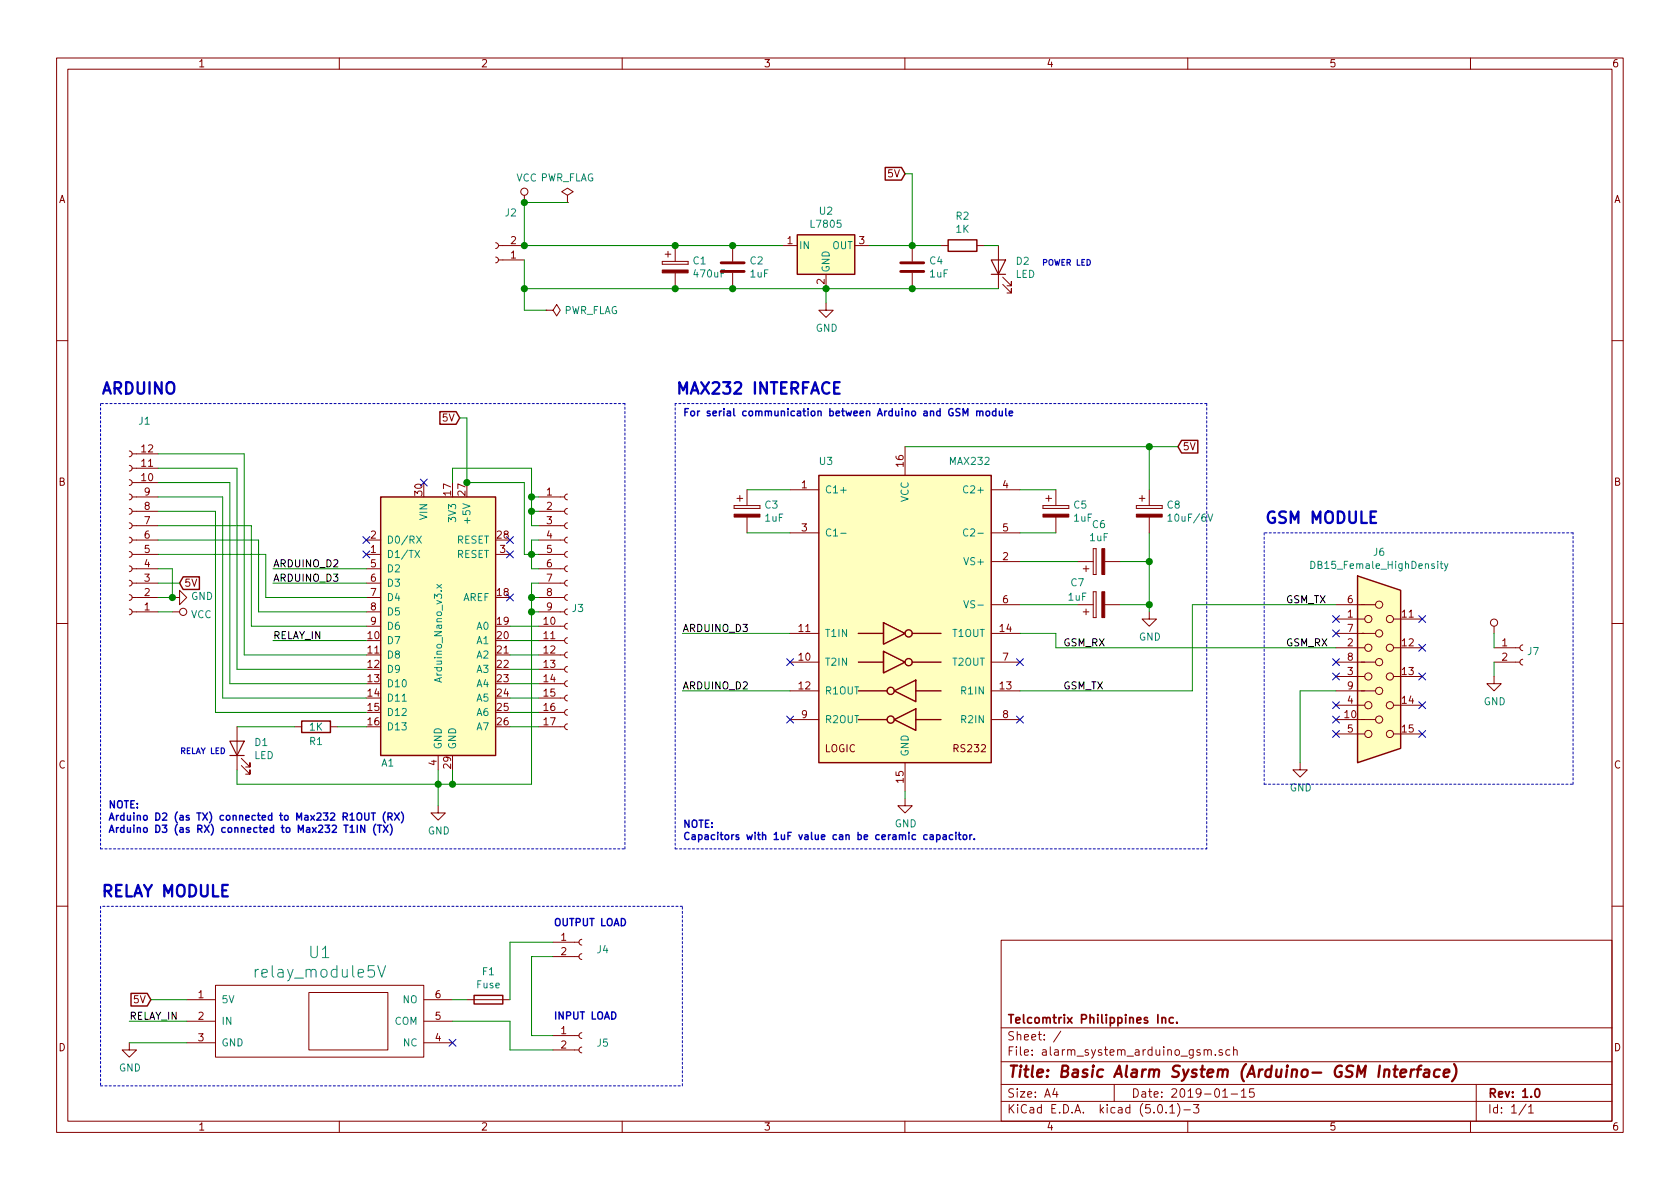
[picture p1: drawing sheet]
<svg xmlns="http://www.w3.org/2000/svg" width="297mm" height="210mm" viewBox="0 0 297 210" stroke-linecap="round" stroke-linejoin="round" font-family="sans-serif">
<g fill="none" stroke="#840000" stroke-width=".18">
<path d="M10 10.3h277v189.9h-277zM12 12.2h273v186.1h-273zM60 10.3v1.9M110 10.3v1.9M160 10.3v1.9M210 10.3v1.9M260 10.3v1.9M92.7 34.5v1.3M100.3 34.5l1-.6-1-.6-1 .6 1 .6v1.3M100.3 35.8h.1M87.6 42.9l.4 .1 .1 .3-.1 .5-.4 .1M87.6 45.5l.4 .1 .1 .3-.1 .4-.4 .2"/>
<path d="M88.1 43.4h4.6M88.1 46h4.6M96.5 54.9h1.3l.6-1.1 .7 1.1-.7 1-.6-1M96.5 54.9h.1M117.1 46.2v.5zM117.1 46.7h4.6zM117.1 46.2h4.6zM117.6 45h1M118.1 44.4v1.1M119.4 43.4v2.8M119.4 48.3v2.7M121.7 46.2v.5z"/>
<path d="M129.5 43.4v2.8M129.5 48.3v2.7M138.4 43.4h2.6M146 53.6v1.3h1.3l-1.3 1.2-1.2-1.2h1.2M146 48.5v2.5M151.1 43.4h2.6M161.3 43.4v2.8M161.3 48.3v2.7M166.4 43.4h1.2M172.7 43.4h1.3M176.5 43.4v7.6M177.3 50.3l1.5 1.5v-.8v.8h-.7"/>
<path d="M177.3 49l1.5 1.5v-.7v.7h-.7M10 60.2h2M22.9 79.8l.3 .1 .2 .3-.2 .4-.3 .2M160 79v5.1M285 60.2h2M22.9 82.3l.3 .1 .2 .3-.2 .4-.3 .2M22.9 84.8l.3 .2 .2 .2-.2 .5-.3 .1M22.9 87.4l.3 .1 .2 .3-.2 .4-.3 .2M22.9 89.9l.3 .1 .2 .3-.2 .4-.3 .2M22.9 92.5l.3 .1 .2 .3-.2 .4-.3 .2M22.9 95l.3 .1 .2 .3-.2 .4-.3 .2M22.9 97.5l.3 .2 .2 .2-.2 .5-.3 .1"/>
<path d="M23.4 98h4.5M23.4 95.5h4.5M23.4 80.3h4.5M23.4 82.8h4.5M23.4 85.3h4.5M23.4 87.9h4.5M23.4 90.4h4.5M23.4 93h4.5M64.8 98h2.5M64.8 95.5h2.5M87.6 98h2.6M95.2 98h4.6"/>
<path d="M95.2 95.5h4.6M95.2 87.9h4.6M95.2 90.4h4.6M95.2 93h4.6M100.3 97.5l-.3 .1-.2 .4 .1 .3 .4 .2M100.3 95l-.3 .1-.2 .3 .1 .4 .4 .2M100.3 92.5l-.3 .1-.2 .3 .1 .4 .4 .2M100.3 89.9l-.3 .1-.2 .3 .1 .4 .4 .2M100.3 87.4l-.3 .1-.2 .3 .1 .4 .4 .2M129.8 89.4v.5zM129.8 89.9h4.6zM129.8 89.4h4.6z"/>
<path d="M130.3 88.1h1M130.8 87.6v1M132.1 86.6v2.8M132.1 91.4v2.8M134.4 89.4v.5zM139.7 86.6h5.1M139.7 94.2h5.1M175.3 86.6h5M175.3 99.3h5M175.3 94.2h5M184.4 89.4v.5zM184.4 89.9h4.6z"/>
<path d="M184.4 89.4h4.6zM184.9 88.1h1M185.4 87.6v1M186.7 86.6v2.8M186.7 91.4v2.8M189 89.4v.5zM190.5 99.3h2.8M193.3 97v4.6zM193.3 97h.5zM193.8 97v4.6zM195.3 99.3h2.8M200.9 89.4v.5z"/>
<path d="M200.9 89.9h4.6zM200.9 89.4h4.6zM201.4 88.1h1M201.9 87.6v1M203.2 86.6v2.8M203.2 91.4v2.8M205.5 89.4v.5zM10 110.3h2M22.9 100.1l.3 .1 .2 .3-.2 .4-.3 .2M22.9 102.6l.3 .1 .2 .3-.2 .4-.3 .2M22.9 105.2l.3 .1 .2 .3-.2 .4-.3 .2M22.9 107.7l.3 .1 .2 .3-.2 .4-.3 .2"/>
<path d="M23.4 100.6h4.5M23.4 103.1h4.5M23.4 105.7h4.5M23.4 108.2h4.5M30.5 105.7h1.2v-1.3l1.3 1.3-1.3 1.2v-1.2M30.5 108.2h1.2M64.8 100.6h2.5M64.8 103.1h2.5M64.8 105.7h2.5M64.8 108.2h2.5M64.8 110.7h2.5M95.2 100.6h4.6"/>
<path d="M95.2 103.1h4.6M95.2 105.7h4.6M95.2 108.2h4.6M95.2 110.7h4.6M95.2 118.4h4.6M95.2 115.8h4.6M95.2 113.3h4.6M100.3 117.9l-.3 .1-.2 .3 .1 .4 .4 .2M100.3 115.3l-.3 .1-.2 .3 .1 .4 .4 .2M100.3 112.8l-.3 .1-.2 .3 .1 .4 .4 .2M100.3 110.2l-.3 .1-.2 .4 .1 .3 .4 .2M100.3 107.7l-.3 .1-.2 .3 .1 .4 .4 .2"/>
<path d="M100.3 105.2l-.3 .1-.2 .3 .1 .4 .4 .2M100.3 102.6l-.3 .1-.2 .3 .1 .4 .4 .2M100.3 100.1l-.3 .1-.2 .3 .1 .4 .4 .2M139.7 117.1h5.1M139.7 112h5.1M175.3 117.1h5M175.3 112h5M175.3 106.9h5M190.5 106.9h2.8M191.5 100.6h1M191.5 108.2h1M192 100.1v1"/>
<path d="M192 107.7v1M193.3 109.2h.5zM193.3 104.6v4.6zM193.3 104.6h.5zM193.3 101.6h.5zM193.8 104.6v4.6zM195.3 106.9h2.8M203.2 108.2v1.3h1.3l-1.3 1.2-1.3-1.2h1.3M236.2 117.1h7M236.2 112h7M236.2 106.9h7M236.2 109.5h5.1"/>
<path d="M236.2 114.5h5.1M236.2 119.6h5.1M246.4 109.5h5.1M246.4 114.5h5.1M246.4 119.6h5.1M264.2 119.6v1.3h1.2l-1.2 1.3-1.3-1.3h1.3M264.2 117.1h4.5M264.2 114.5h4.5M264.2 110.7v1.3M269.2 116.6l-.3 .1-.2 .3 .1 .4 .4 .2M269.2 114l-.3 .1-.2 .4 .1 .4 .4 .2M285 110.3h2"/>
<path d="M41.9 128.5v7.6M42.7 135.4l1.5 1.5v-.8v.8h-.8M42.7 134.1l1.5 1.5v-.7v.7h-.8M52.1 128.5h1.2M58.4 128.5h1.3M77.5 133.6v2.5M95.2 128.5h4.6M95.2 126h4.6M95.2 123.4h4.6M95.2 120.9h4.6M100.3 128l-.3 .1-.2 .3 .1 .4 .4 .2M100.3 125.5l-.3 .1-.2 .3 .1 .4 .4 .2"/>
<path d="M100.3 122.9l-.3 .1-.2 .4 .1 .3 .4 .2M100.3 120.4l-.3 .1-.2 .3 .1 .4 .4 .2M139.7 122.2h5.1M139.7 127.2h5.1M160 134.9v5M175.3 122.2h5M175.3 127.2h5M229.9 134.9v1.2h1.2l-1.2 1.3-1.3-1.3h1.3M236.2 122.2h7M236.2 127.2h7M236.2 124.7h5.1M236.2 129.8h5.1"/>
<path d="M246.4 124.7h5.1M246.4 129.8h5.1M77.5 142.5v1.3h1.2l-1.2 1.2-1.3-1.2h1.3M160 141.2v1.3h1.3l-1.3 1.3-1.3-1.3h1.3M10 160.2h2M33 176.8h5.1M38.1 174.2h36.8v12.7h-36.8zM54.6 175.5h14v10.2h-14zM74.9 176.8h5.1M82.5 176.8h7.7M97.8 169.2h4.6M97.8 166.6h4.6"/>
<path d="M102.9 168.7l-.3 .1-.2 .3 .1 .4 .4 .2M102.9 166.1l-.3 .1-.2 .3 .1 .4 .4 .2M177 166.3h108v32h-108zM285 160.2h2M22.9 184.4v1.3h1.2l-1.2 1.2-1.3-1.2h1.3M33 180.6h5.1M33 184.4h5.1M60 198.3v1.9M74.9 180.6h5.1M74.9 184.4h5.1M97.8 185.7h4.6M97.8 183.1h4.6"/>
<path d="M102.9 185.2l-.3 .1-.2 .3 .1 .4 .4 .2M102.9 182.6l-.3 .1-.2 .4 .1 .3 .4 .2M110 198.3v1.9M160 198.3v1.9M177 194.8h108M177 191.8h108M177 187.8h108M177 181.8h108M186.5 192.5l-.4 1h1M186.8 193v1M187.6 182.3l-1.3 2M197 191.8v3"/>
<path d="M204.8 195.5l.4-.2a.94 .94 0 0 1 0 1.5 .79 .79 0 0 1-.4-1.3zM206.2 196.7v.1M206.8 195.8l.5-.5v1.5M206.8 196.8h.9M208.2 195.1a1.71 1.71 0 0 1 0 2.3M209.3 196.3h1.2M210 198.3v1.9M211 195.3h1l-.5 .6 .4 .1v.7l-.2 .1-.7-.1M212.9 185.7h.1a.37 .37 0 0 1 .5 .1v.8M213.5 185.8l.2-.2 .4 .1 .1 .9M214.9 186.5v.1M216.1 185.7a.37 .37 0 0 0-.6 .1l.1 .2 .5 .2 .1 .1-.2 .3-.5-.1"/>
<path d="M216.2 194h.8M217.4 185.7l-.4-.1-.3 .3 .1 .6 .2 .1 .4-.1M217.7 193.5h1.1M218.1 185.7l.2-.1 .4 .1v.9M218.1 185.1v1.5M219.5 193l.4-.5v1.5M219.5 194h.8M221.7 192.5h-.7l-.1 .7 .2-.1 .5 .1 .2 .2-.1 .5-.2 .1-.6-.1M260 198.3v1.9M261 191.8v6.5M269.8 195.2l-1.2 2M270.3 195.8l.4-.5v1.5"/>
<path d="M270.3 196.8h.8"/>
<circle cx="92.7" cy="33.9" r=".63"/>
<circle cx="32.4" cy="108.2" r=".63"/>
<circle cx="241.9" cy="119.6" r=".63"/>
<circle cx="241.9" cy="109.5" r=".63"/>
<circle cx="241.9" cy="114.5" r=".63"/>
<circle cx="243.8" cy="117.1" r=".63"/>
<circle cx="243.8" cy="112" r=".63"/>
<circle cx="243.8" cy="106.9" r=".63"/>
<circle cx="245.7" cy="119.6" r=".63"/>
<circle cx="245.7" cy="114.5" r=".63"/>
<circle cx="245.7" cy="109.5" r=".63"/>
<circle cx="264.2" cy="110.1" r=".63"/>
<circle cx="241.9" cy="124.7" r=".63"/>
<circle cx="241.9" cy="129.8" r=".63"/>
<circle cx="243.8" cy="122.2" r=".63"/>
<circle cx="243.8" cy="127.2" r=".63"/>
<circle cx="245.7" cy="124.7" r=".63"/>
<circle cx="245.7" cy="129.8" r=".63"/>
</g>
<path d="M205.5 179.9v1M205.5 180.1v-.1a.37 .37 0 0 1 .6 .1v.8M207.4 180l-.4-.1-.3 .3 .1 .6 .2 .1 .4-.1M208.1 180.8v.1M271.5 192.7l.2-.2a.81 .81 0 0 1 .6 .6 .81 .81 0 0 1-.3 .8l-.1 .1a.79 .79 0 0 1-.4-1.3z" fill="none" stroke="#840000" stroke-width=".3"/>
<path d="M247.6 189.8l1-.2v-.4l-.6-.1-.3 .3-.1 .9 .2 .1 .6-.1M249.5 189.1l-.1 1.3M250.1 189.1a.54 .54 0 0 0-.6 .4M250.5 189.1h.8M251.3 188.4l-.4 .1-.1 .2-.2 1.7M251.9 189.2h.8l-.1 1.2M252.7 189.6l-.7 .1a.4 .4 0 0 0-.3 .3 .4 .4 0 0 0 .2 .4l.7-.1M254.6 189.2a.68 .68 0 0 0-1 .3l-.1 .6 .2 .2 .1 .1 .6-.1M255.3 189.8l1-.2-.1-.4h-.8l-.2 1 .3 .2 .6-.1M257.1 188.2a2.31 2.31 0 0 1-.4 3" fill="none" stroke="#840000" stroke-width=".41"/>
<g fill="#ffffbf" stroke="#ffffbf" stroke-width=".18">
<path d="M67.3 87.9h20.3v45.7h-20.3z"/>
<path d="M144.8 84.1h30.5v50.8h-30.5z"/>
<path d="M240 101.8l7.6 2.6v27.9l-7.6 2.6z"/>
<path d="M141 41.5h10.1v7h-10.1z"/>
</g>
<g fill="none" stroke="#840000" stroke-width=".25">
<path d="M156.5 29.6h2.9l.6 1.1-.6 1.1h-2.9zM141 41.5h10.1v7h-10.1zM167.6 42.4h5.1v2h-5.1zM77.8 72.8h2.8l.7 1.1-.7 1.1h-2.8zM208.9 77.9h2.9v2.2h-2.9l-.6-1.1zM67.3 87.9h20.3v45.7h-20.3zM144.8 84.1h30.5v50.8h-30.5zM32.4 102h2.9v2.2h-2.9l-.7-1.1zM151.8 117.1h4.4M151.8 112h4.4M156.2 115.2l3.8 1.9-3.8 1.9zM156.2 110.1l3.8 1.9-3.8 1.9z"/>
<path d="M161.3 117.1h5.1M161.3 112h5.1M240 101.8l7.6 2.6v27.9l-7.6 2.6zM53.3 127.5h5.1v2h-5.1zM151.8 127.2h5M151.8 122.2h5M158.1 127.2l3.8-1.9v3.9zM158.1 122.2l3.8-1.9v3.8zM161.9 127.2h4.5M161.9 122.2h4.5M23.2 175.7h2.8l.7 1.1-.7 1.1h-2.8zM83.8 176h5.1v1.5h-5.1z"/>
<circle cx="160.7" cy="117.1" r=".63"/>
<circle cx="160.7" cy="112" r=".63"/>
<circle cx="157.5" cy="122.2" r=".63"/>
<circle cx="157.5" cy="127.2" r=".63"/>
</g>
<g fill="none" stroke="#008484" stroke-width=".18">
<path d="M73.4 97.3l.8 1.3M73.7 94.8l.8 1.3M74.2 97.3l-.8 1.3M74.5 94.8l-.8 1.3M148.6 94.3h1M171.1 86a.5 .5 0 0 0-.6 0 .5 .5 0 0 0-.1 .6 .45 .45 0 0 0 .2 .5 .45 .45 0 0 0 .5-.1M171.1 93.6a.5 .5 0 0 0-.6 0 .5 .5 0 0 0-.1 .7 .45 .45 0 0 0 .2 .4 .45 .45 0 0 0 .5 0M206.5 91.3l.4-.4v1.3M206.5 92.2h.7M213.6 90.9l.4 1.3 .4-1.3M231.8 99.3a.64 .64 0 0 1 .7 .6 .64 .64 0 0 1-.7 .6zM254.6 99.7h.5"/>
<path d="M254.8 99.3v1l.3 .2M255.4 99.7l.3 .8M256 99.7l-.4 1.1-.2 .2M77.2 103.3l.9 .7M78.1 103.3l-.9 .7M170.4 106.2l.4 1.3 .4-1.3M66.8 170.8l.7 2 .7-2"/>
</g>
<g fill="#840000" stroke="#840000" stroke-width=".18">
<path d="M129.8 90.9h4.6v.5h-4.6z"/>
<path d="M184.4 90.9h4.6v.5h-4.6z"/>
<path d="M194.8 104.6h.5v4.6h-.5z"/>
<path d="M194.8 97h.5v4.6h-.5z"/>
<path d="M200.9 90.9h4.6v.5h-4.6z"/>
<path d="M117.1 47.7h4.6v.6h-4.6z"/>
</g>
<g fill="none" stroke="#008400" stroke-width=".18">
<path d="M100.3 35.8h-7.6v7.6h45.7M160 30.7h1.3v12.7M92.7 46v8.9h3.8M92.7 51h83.8M146 51v2.6M153.7 43.4h12.7M174 43.4h2.5M81.3 73.9h1.2v11.4h10.2v12.7h2.5M160 79h48.3M203.2 79v7.6M27.9 98h19.1v7.7h17.8M27.9 95.5h17.8v12.7h19.1"/>
<path d="M27.9 93h16.5v17.7h20.4M27.9 80.3h15.3v35.5h21.6M27.9 82.8h14v35.6h22.9M27.9 85.3h12.7v35.6h24.2M27.9 87.9h11.5v35.5h25.4M27.9 90.4h10.2v35.6h26.7M80 85.3v-2.5h14v10.2h1.2M94 87.9h1.2M94 90.4h1.2M95.2 95.5h-1.2v5.1h1.2M132.1 86.6h7.6M132.1 94.2h7.6"/>
<path d="M180.3 86.6h6.4M180.3 94.2h6.4M180.3 99.3h10.2M198.1 99.3h5.1M203.2 94.2v14M27.9 100.6h2.6v5.1h-2.6M27.9 103.1h3.8M27.9 108.2h2.6M48.3 100.6h16.5M48.3 103.1h16.5M48.3 113.3h16.5M90.2 110.7h5"/>
<path d="M90.2 115.8h5M90.2 118.4h5M90.2 113.3h5M94 105.7h1.2M94 108.2h1.2M95.2 103.1h-1.2v35.6h-52.1v-2.6M120.6 112h19.1M180.3 112h6.4v2.5h49.5M180.3 106.9h10.2M198.1 106.9h5.1M236.2 106.9h-25.4v15.3h-30.5M264.2 112v2.5"/>
<path d="M264.2 117.1v2.5M41.9 128.5h10.2M59.7 128.5h5.1M77.5 136.1v6.4M80 136.1v2.6M90.2 120.9h5M90.2 123.4h5M90.2 126h5M90.2 128.5h5M120.6 122.2h19.1M160 139.9v1.3M236.2 122.2h-6.3v12.7"/>
<path d="M26.7 176.8h6.3M80 176.8h2.5M97.8 169.2h-3.8v13.9h3.8M97.8 166.6h-7.6v10.2M22.9 180.6h10.1M22.9 184.4h10.1M80 180.6h10.2v5.1h7.6"/>
</g>
<g fill="none" stroke="#000084" stroke-width=".18">
<path d="M64.2 94.9l1.2 1.2M64.2 97.4l1.2 1.2M65.4 94.9l-1.2 1.2M65.4 97.4l-1.2 1.2M74.3 84.7l1.2 1.2M75.5 84.7l-1.2 1.2M89.6 94.9l1.2 1.2M89.6 97.4l1.2 1.2M90.8 94.9l-1.2 1.2M90.8 97.4l-1.2 1.2M89.6 105l1.2 1.3M90.8 105l-1.2 1.3"/>
<path d="M139.1 116.5l1.2 1.2M140.3 116.5l-1.2 1.2M179.7 116.5l1.2 1.2M180.9 116.5l-1.2 1.2M235.6 108.9l1.2 1.2M235.6 111.4l1.2 1.2M235.6 116.5l1.2 1.2M235.6 119l1.2 1.2M236.8 108.9l-1.2 1.2M236.8 111.4l-1.2 1.2M236.8 116.5l-1.2 1.2M236.8 119l-1.2 1.2"/>
<path d="M250.9 119l1.2 1.2M250.9 113.9l1.2 1.3M250.9 108.9l1.2 1.2M252.1 108.9l-1.2 1.2M252.1 113.9l-1.2 1.3M252.1 119l-1.2 1.2M139.1 126.6l1.2 1.3M140.3 126.6l-1.2 1.3M179.7 126.6l1.2 1.3M180.9 126.6l-1.2 1.3M235.6 124.1l1.2 1.2M235.6 126.6l1.2 1.3"/>
<path d="M235.6 129.2l1.2 1.2M236.8 124.1l-1.2 1.2M236.8 126.6l-1.2 1.3M236.8 129.2l-1.2 1.2M250.9 129.2l1.2 1.2M250.9 124.1l1.2 1.2M252.1 129.2l-1.2 1.2M252.1 124.1l-1.2 1.2M79.4 183.8l1.2 1.2M80.6 183.8l-1.2 1.2"/>
</g>
<g fill="#008400" stroke="#008400" stroke-width=".25">
<circle cx="203.2" cy="99.3" r=".51"/>
<circle cx="203.2" cy="106.9" r=".51"/>
<circle cx="203.2" cy="79" r=".51"/>
<circle cx="119.4" cy="43.4" r=".51"/>
<circle cx="129.5" cy="43.4" r=".51"/>
<circle cx="119.4" cy="51" r=".51"/>
<circle cx="129.5" cy="51" r=".51"/>
<circle cx="146.1" cy="51" r=".51"/>
<circle cx="161.3" cy="51" r=".51"/>
<circle cx="161.3" cy="43.4" r=".51"/>
<circle cx="92.7" cy="51" r=".51"/>
<circle cx="92.7" cy="43.4" r=".51"/>
<circle cx="92.7" cy="35.8" r=".51"/>
<circle cx="30.5" cy="105.7" r=".51"/>
<circle cx="94" cy="105.7" r=".51"/>
<circle cx="94" cy="98" r=".51"/>
<circle cx="94" cy="90.4" r=".51"/>
<circle cx="94" cy="87.9" r=".51"/>
<circle cx="94" cy="108.2" r=".51"/>
<circle cx="80" cy="138.7" r=".51"/>
<circle cx="77.5" cy="138.7" r=".51"/>
<circle cx="82.6" cy="85.3" r=".51"/>
</g>
<path d="M127.5 48h4.1M127.5 46.5h4.1M159.3 48h4M159.3 46.5h4" fill="none" stroke="#840000" stroke-width=".51"/>
<path d="M175.3 46h2.5l-1.3 2.5zM175.3 48.5h2.5M40.6 131.1h2.6l-1.3 2.5zM40.6 133.6h2.6" fill="none" stroke="#840000" stroke-width=".2"/>
<g fill="none" stroke="#0000bf" stroke-width=".18" stroke-dasharray=".4 .4">
<path d="M17.8 71.4v78.7M110.5 71.4h-92.7M119.4 71.4v78.7M213.4 71.4h-94M213.4 71.4v78.7M223.5 94.2v44.5M278.1 94.2h-54.6M223.5 138.7h54.6M278.1 138.7v-44.5M17.8 150.1h92.7M110.5 150.1v-78.7M119.4 150.1h94"/>
<path d="M17.8 160.3v31.7M120.6 160.3h-102.8M17.8 192h102.8M120.6 192v-31.7"/>
</g>
<path d="M148.5 67.6h-1v2h1" fill="none" stroke="#0000bf" stroke-width=".41"/>
<g fill="none" stroke="#0000bf" stroke-width=".25">
<path d="M172.7 72.8l.2-.1h.3v.8M172.7 72.7v.8M173.2 72.9l.2-.2h.3l.1 .8M174.4 72.7h.4l.1 .1v.7h-.3l-.3-.2zM176.1 72.7h-.4l-.2 .2 .1 .6h.5M176.1 72.3v1.2M176.7 72.7v.8h.3l.2-.1M177.2 72.7v.8M177.8 72.3v1l.2 .2M178.4 73.1l.6-.1v-.3h-.4l-.2 .2 .1 .6h.5M61.9 147.2h.7M63.2 145.9v1.3"/>
<path d="M64.5 143.8v1l.2 .2h.4l.1-.2v-1M64.5 145.9v1.3l-.7-1.3v1.3M65.7 143.8h.7M66 143.8v1.2M66.4 145.7a1.4 1.4 0 0 0 0 2M66.7 145.9h.8M67.1 145.9v1.3M67.8 145.9l.8 1.3M68.1 143.6a1.47 1.47 0 0 0 0 1.9M68.6 144.4h.6l.1-.2v-.3l-.2-.1h-.5v1.2M68.6 145.9l-.8 1.3M68.9 144.4l.4 .6"/>
<path d="M69 145.7a1.47 1.47 0 0 1 0 2M69.7 143.8l.9 1.2M70.6 143.8l-.9 1.2M71 143.6a1.47 1.47 0 0 1 0 1.9M165.6 147.7l.4-.1 .2 .2-.1 .6h-.5M165.6 147.6v1.3M166.8 147.7h.5v.8M167.3 147.9l-.4 .1-.2 .2 .2 .3 .4-.1M168.5 147.7l-.4-.1-.3 .2 .2 .6h.5M169 147.2v.1M169 147.6v.9M169.4 147.6h.5"/>
<path d="M169.6 147.2v1.1l.3 .2M170.4 147.7l.3-.1 .2 .2-.1 .6-.3 .1-.2-.2zM171.5 147.6v.9M171.9 147.6l-.4 .2M172.3 148.3v.2"/>
</g>
<g font-size="2.8" fill="#0000bf">
<text x="17.8" y="69.7">ARDUINO</text>
<text x="119.4" y="69.7">MAX232 INTERFACE</text>
<text x="223.5" y="92.6">GSM MODULE</text>
<text x="17.8" y="158.6">RELAY MODULE</text>
</g>
<g font-size="2.8" fill="#008484">
<text x="45.7" y="172.9">relay_module5V</text>
<text x="54.7" y="169.4">U1</text>
</g>
<text font-size="2.8" fill="#840000" x="178" y="190.5">Title: Basic Alarm System (Arduino- GSM Interface)</text>
<g font-size="2.1" fill="#840000">
<text x="178" y="184">Sheet: /</text>
<text x="178" y="181">Telcomtrix Philippines Inc.</text>
<text x="178" y="186.7">File: alarm_system_arduino_gsm.sch</text>
<text x="178" y="196.9">KiCad E.D.A. kicad (5.0.1)-3</text>
<text x="178" y="194.1">Size: A4</text>
<text x="200" y="194.1">Date: 2019-01-15</text>
<text x="263" y="194.1">Rev: 1.0</text>
<text x="263" y="196.9">Id: 1/1</text>
</g>
<g font-size="1.8" fill="#840000">
<text x="35" y="11.9">1</text>
<text x="85" y="11.9">2</text>
<text x="135" y="11.9">3</text>
<text x="185" y="11.9">4</text>
<text x="235" y="11.9">5</text>
<text x="285" y="11.9">6</text>
<text x="10.4" y="35.9">A</text>
<text x="157.1" y="31.4">5V</text>
<text x="285.4" y="35.9">A</text>
<text x="90.3" y="45.7">1</text>
<text x="90.3" y="43.2">2</text>
<text x="139.2" y="43.2">1</text>
<text x="151.9" y="43.2">3</text>
<text x="145.8" y="50.3" transform="rotate(-90 145.8 50.3)">2</text>
<text x="78.3" y="74.5">5V</text>
<text x="25.1" y="82.5">11</text>
<text x="25.1" y="80">12</text>
<text x="159.8" y="82.5" transform="rotate(-90 159.8 82.5)">16</text>
<text x="209.1" y="79.6">5V</text>
<text x="10.4" y="85.9">B</text>
<text x="25.1" y="85.1">10</text>
<text x="25.6" y="87.6">9</text>
<text x="74.7" y="87.6" transform="rotate(-90 74.7 87.6)">30</text>
<text x="79.8" y="87.6" transform="rotate(-90 79.8 87.6)">17</text>
<text x="82.3" y="87.6" transform="rotate(-90 82.3 87.6)">27</text>
<text x="96.7" y="87.6">1</text>
<text x="141.8" y="86.4">1</text>
<text x="177.3" y="86.4">4</text>
<text x="285.4" y="85.9">B</text>
<text x="25.6" y="95.2">6</text>
<text x="25.6" y="92.7">7</text>
<text x="25.6" y="90.2">8</text>
<text x="65.6" y="95.2">2</text>
<text x="87.9" y="95.2">28</text>
<text x="96.7" y="90.2">2</text>
<text x="96.7" y="92.7">3</text>
<text x="96.7" y="95.2">4</text>
<text x="141.8" y="94">3</text>
<text x="177.3" y="94">5</text>
<text x="25.6" y="100.3">4</text>
<text x="25.6" y="97.8">5</text>
<text x="65.6" y="97.8">1</text>
<text x="65.6" y="100.3">5</text>
<text x="88.4" y="97.8">3</text>
<text x="96.7" y="97.8">5</text>
<text x="96.7" y="100.3">6</text>
<text x="177.3" y="99.1">2</text>
<text x="25.6" y="107.9">1</text>
<text x="25.6" y="105.4">2</text>
<text x="25.6" y="102.9">3</text>
<text x="32.5" y="103.8">5V</text>
<text x="65.6" y="102.9">6</text>
<text x="65.6" y="105.4">7</text>
<text x="65.6" y="107.9">8</text>
<text x="87.9" y="105.4">18</text>
<text x="96.7" y="102.9">7</text>
<text x="96.7" y="105.4">8</text>
<text x="96.7" y="107.9">9</text>
<text x="177.3" y="106.7">6</text>
<text x="238.3" y="106.7">6</text>
<text x="65.1" y="113">10</text>
<text x="65.6" y="110.5">9</text>
<text x="87.9" y="110.5">19</text>
<text x="87.9" y="113">20</text>
<text x="96.2" y="110.5">10</text>
<text x="96.2" y="113">11</text>
<text x="141.3" y="111.8">11</text>
<text x="176.8" y="111.8">14</text>
<text x="238.3" y="109.2">1</text>
<text x="238.3" y="111.8">7</text>
<text x="248" y="109.2">11</text>
<text x="65.1" y="115.6">11</text>
<text x="65.1" y="118.1">12</text>
<text x="87.9" y="115.6">21</text>
<text x="87.9" y="118.1">22</text>
<text x="96.2" y="115.6">12</text>
<text x="96.2" y="118.1">13</text>
<text x="141.3" y="116.8">10</text>
<text x="177.3" y="116.8">7</text>
<text x="238.3" y="114.3">2</text>
<text x="238.3" y="119.4">3</text>
<text x="238.3" y="116.8">8</text>
<text x="248" y="114.3">12</text>
<text x="248" y="119.4">13</text>
<text x="265.6" y="114.3">1</text>
<text x="265.6" y="116.8">2</text>
<text x="65.1" y="120.6">13</text>
<text x="65.1" y="123.2">14</text>
<text x="65.1" y="125.7">15</text>
<text x="87.9" y="120.6">23</text>
<text x="87.9" y="123.2">24</text>
<text x="87.9" y="125.7">25</text>
<text x="96.2" y="120.6">14</text>
<text x="96.2" y="123.2">15</text>
<text x="96.2" y="125.7">16</text>
<text x="141.3" y="121.9">12</text>
<text x="176.8" y="121.9">13</text>
<text x="238.3" y="124.5">4</text>
<text x="238.3" y="121.9">9</text>
<text x="248" y="124.5">14</text>
<text x="65.1" y="128.3">16</text>
<text x="87.9" y="128.3">26</text>
<text x="96.2" y="128.3">17</text>
<text x="141.8" y="127">9</text>
<text x="177.3" y="127">8</text>
<text x="237.8" y="127">10</text>
<text x="238.3" y="129.5">5</text>
<text x="248" y="129.5">15</text>
<text x="10.4" y="135.9">C</text>
<text x="77.2" y="135.4" transform="rotate(-90 77.2 135.4)">4</text>
<text x="79.8" y="135.8" transform="rotate(-90 79.8 135.8)">29</text>
<text x="145.8" y="133">LOGIC</text>
<text x="168.8" y="133">RS232</text>
<text x="285.4" y="135.9">C</text>
<text x="159.8" y="138.4" transform="rotate(-90 159.8 138.4)">15</text>
<text x="99.2" y="166.4">1</text>
<text x="99.2" y="168.9">2</text>
<text x="23.7" y="177.4">5V</text>
<text x="35.1" y="176.5">1</text>
<text x="77" y="176.5">6</text>
<text x="10.4" y="185.9">D</text>
<text x="35.1" y="180.3">2</text>
<text x="35.1" y="184.1">3</text>
<text x="77" y="184.1">4</text>
<text x="77" y="180.3">5</text>
<text x="99.2" y="182.9">1</text>
<text x="99.2" y="185.4">2</text>
<text x="285.4" y="185.9">D</text>
<text x="35" y="199.9">1</text>
<text x="85" y="199.9">2</text>
<text x="135" y="199.9">3</text>
<text x="185" y="199.9">4</text>
<text x="235" y="199.9">5</text>
<text x="285" y="199.9">6</text>
</g>
<g font-size="1.8" fill="#008484">
<text x="91.3" y="32.1">VCC PWR_FLAG</text>
<text x="89.4" y="38.3">J2</text>
<text x="143.6" y="40.3">L7805</text>
<text x="144.9" y="38">U2</text>
<text x="169.1" y="38.9">R2</text>
<text x="169.1" y="41.2">1K</text>
<text x="122.6" y="46.8">C1</text>
<text x="132.7" y="46.8">C2</text>
<text x="141.2" y="44.1">IN</text>
<text x="147.1" y="44.1">OUT</text>
<text x="164.4" y="46.8">C4</text>
<text x="179.7" y="46.8">D2</text>
<text x="122.8" y="49.1">470uF</text>
<text x="132.7" y="49.1">1uF</text>
<text x="146.7" y="48.3" transform="rotate(-90 146.7 48.3)">GND</text>
<text x="164.4" y="49.1">1uF</text>
<text x="179.6" y="49.1">LED</text>
<text x="99.6" y="55.5">PWR_FLAG</text>
<text x="144.2" y="58.7">GND</text>
<text x="24.6" y="75.1">J1</text>
<text x="144.9" y="82.2">U3</text>
<text x="168" y="82.2">MAX232</text>
<text x="135.3" y="89.9">C3</text>
<text x="145.8" y="87.2">C1+</text>
<text x="160.7" y="88.8" transform="rotate(-90 160.7 88.8)">VCC</text>
<text x="170.9" y="87.2">C2+</text>
<text x="189.9" y="89.9">C5</text>
<text x="206.4" y="89.9">C8</text>
<text x="75.6" y="91.8" transform="rotate(-90 75.6 91.8)">VIN</text>
<text x="80.6" y="92" transform="rotate(-90 80.6 92)">3V3</text>
<text x="83.2" y="92.1" transform="rotate(-90 83.2 92.1)">+5V</text>
<text x="135.3" y="92.2">1uF</text>
<text x="145.8" y="94.9">C1-</text>
<text x="171.4" y="94.9">C2-</text>
<text x="189.9" y="92.2">1uF</text>
<text x="192.7" y="95.7">1uF</text>
<text x="193.2" y="93.4">C6</text>
<text x="207" y="92.2">10uF/6V</text>
<text x="68.3" y="98.7">D1/TX</text>
<text x="68.3" y="96.1">D0/RX</text>
<text x="68.3" y="101.2">D2</text>
<text x="80.7" y="96.1">RESET</text>
<text x="80.7" y="98.7">RESET</text>
<text x="170.8" y="99.9">VS+</text>
<text x="232.4" y="100.6">DB15_Female_HighDensity</text>
<text x="242.9" y="98.3">J6</text>
<text x="33.8" y="106.1">GND</text>
<text x="68.3" y="103.8">D3</text>
<text x="68.3" y="106.3">D4</text>
<text x="81.8" y="106.3">AREF</text>
<text x="171.3" y="107.6">VS-</text>
<text x="188.9" y="106.2">1uF</text>
<text x="189.4" y="103.7">C7</text>
<text x="33.8" y="109.3">VCC</text>
<text x="68.3" y="113.9">D7</text>
<text x="68.3" y="108.8">D5</text>
<text x="68.3" y="111.4">D6</text>
<text x="84.4" y="111.4">A0</text>
<text x="84.4" y="113.9">A1</text>
<text x="101.2" y="108.2">J3</text>
<text x="145.8" y="112.6">T1IN</text>
<text x="168.5" y="112.6">T1OUT</text>
<text x="201.4" y="113.3">GND</text>
<text x="68.3" y="116.5">D8</text>
<text x="68.3" y="119">D9</text>
<text x="84.4" y="116.5">A2</text>
<text x="84.4" y="119">A3</text>
<text x="145.8" y="117.7">T2IN</text>
<text x="168.5" y="117.7">T2OUT</text>
<text x="270.1" y="115.8">J7</text>
<text x="68.3" y="121.5">D10</text>
<text x="68.3" y="124.1">D11</text>
<text x="78.2" y="120.3" transform="rotate(-90 78.2 120.3)">Arduino_Nano_v3.x</text>
<text x="84.4" y="121.5">A4</text>
<text x="84.4" y="124.1">A5</text>
<text x="145.8" y="122.8">R1OUT</text>
<text x="170.2" y="122.8">R1IN</text>
<text x="262.3" y="124.7">GND</text>
<text x="45.1" y="131.9">D1</text>
<text x="54.8" y="131.7">R1</text>
<text x="54.8" y="129.2">1K</text>
<text x="68.3" y="126.6">D12</text>
<text x="68.3" y="129.2">D13</text>
<text x="84.4" y="126.6">A6</text>
<text x="84.4" y="129.2">A7</text>
<text x="145.8" y="127.9">R2OUT</text>
<text x="170.2" y="127.9">R2IN</text>
<text x="44.9" y="134.2">LED</text>
<text x="67.5" y="135.6">A1</text>
<text x="78.1" y="132.6" transform="rotate(-90 78.1 132.6)">GND</text>
<text x="80.6" y="132.6" transform="rotate(-90 80.6 132.6)">GND</text>
<text x="160.7" y="133.9" transform="rotate(-90 160.7 133.9)">GND</text>
<text x="228" y="139.9">GND</text>
<text x="75.6" y="147.6">GND</text>
<text x="158.2" y="146.3">GND</text>
<text x="85.3" y="172.5">F1</text>
<text x="105.6" y="168.6">J4</text>
<text x="39.1" y="177.4">5V</text>
<text x="71.3" y="177.4">NO</text>
<text x="84.3" y="174.8">Fuse</text>
<text x="39.1" y="181.2">IN</text>
<text x="39.1" y="185">GND</text>
<text x="69.8" y="181.2">COM</text>
<text x="71.3" y="185">NC</text>
<text x="105.6" y="185.1">J5</text>
<text x="21" y="189.5">GND</text>
</g>
<g font-size="1.8" fill="#0000bf">
<text x="120.6" y="73.6">For serial communication between Arduino and GSM module</text>
<text x="19" y="142.9">NOTE:</text>
<text x="19" y="145.1">Arduino D2 (as TX) connected to Max232 R1OUT (RX)</text>
<text x="19" y="147.3">Arduino D3 (as RX) connected to Max232 T1IN (TX)</text>
<text x="120.6" y="146.4">NOTE:</text>
<text x="120.6" y="148.5">Capacitors with 1uF value can be ceramic capacitor.</text>
<text x="97.8" y="163.8">OUTPUT LOAD</text>
<text x="97.8" y="180.3">INPUT LOAD</text>
</g>
<g font-size="1.8">
<text x="48.3" y="100.3">ARDUINO_D2</text>
<text x="48.3" y="102.9">ARDUINO_D3</text>
<text x="227.3" y="106.7">GSM_TX</text>
<text x="48.3" y="113">RELAY_IN</text>
<text x="120.6" y="111.8">ARDUINO_D3</text>
<text x="188" y="114.3">GSM_RX</text>
<text x="227.3" y="114.3">GSM_RX</text>
<text x="120.6" y="121.9">ARDUINO_D2</text>
<text x="188" y="121.9">GSM_TX</text>
<text x="22.9" y="180.3">RELAY_IN</text>
</g>
<g font-size="1.4" fill="#0000bf">
<text x="184.1" y="47">POWER LED</text>
<text x="31.7" y="133.3">RELAY LED</text>
</g>
</svg>
